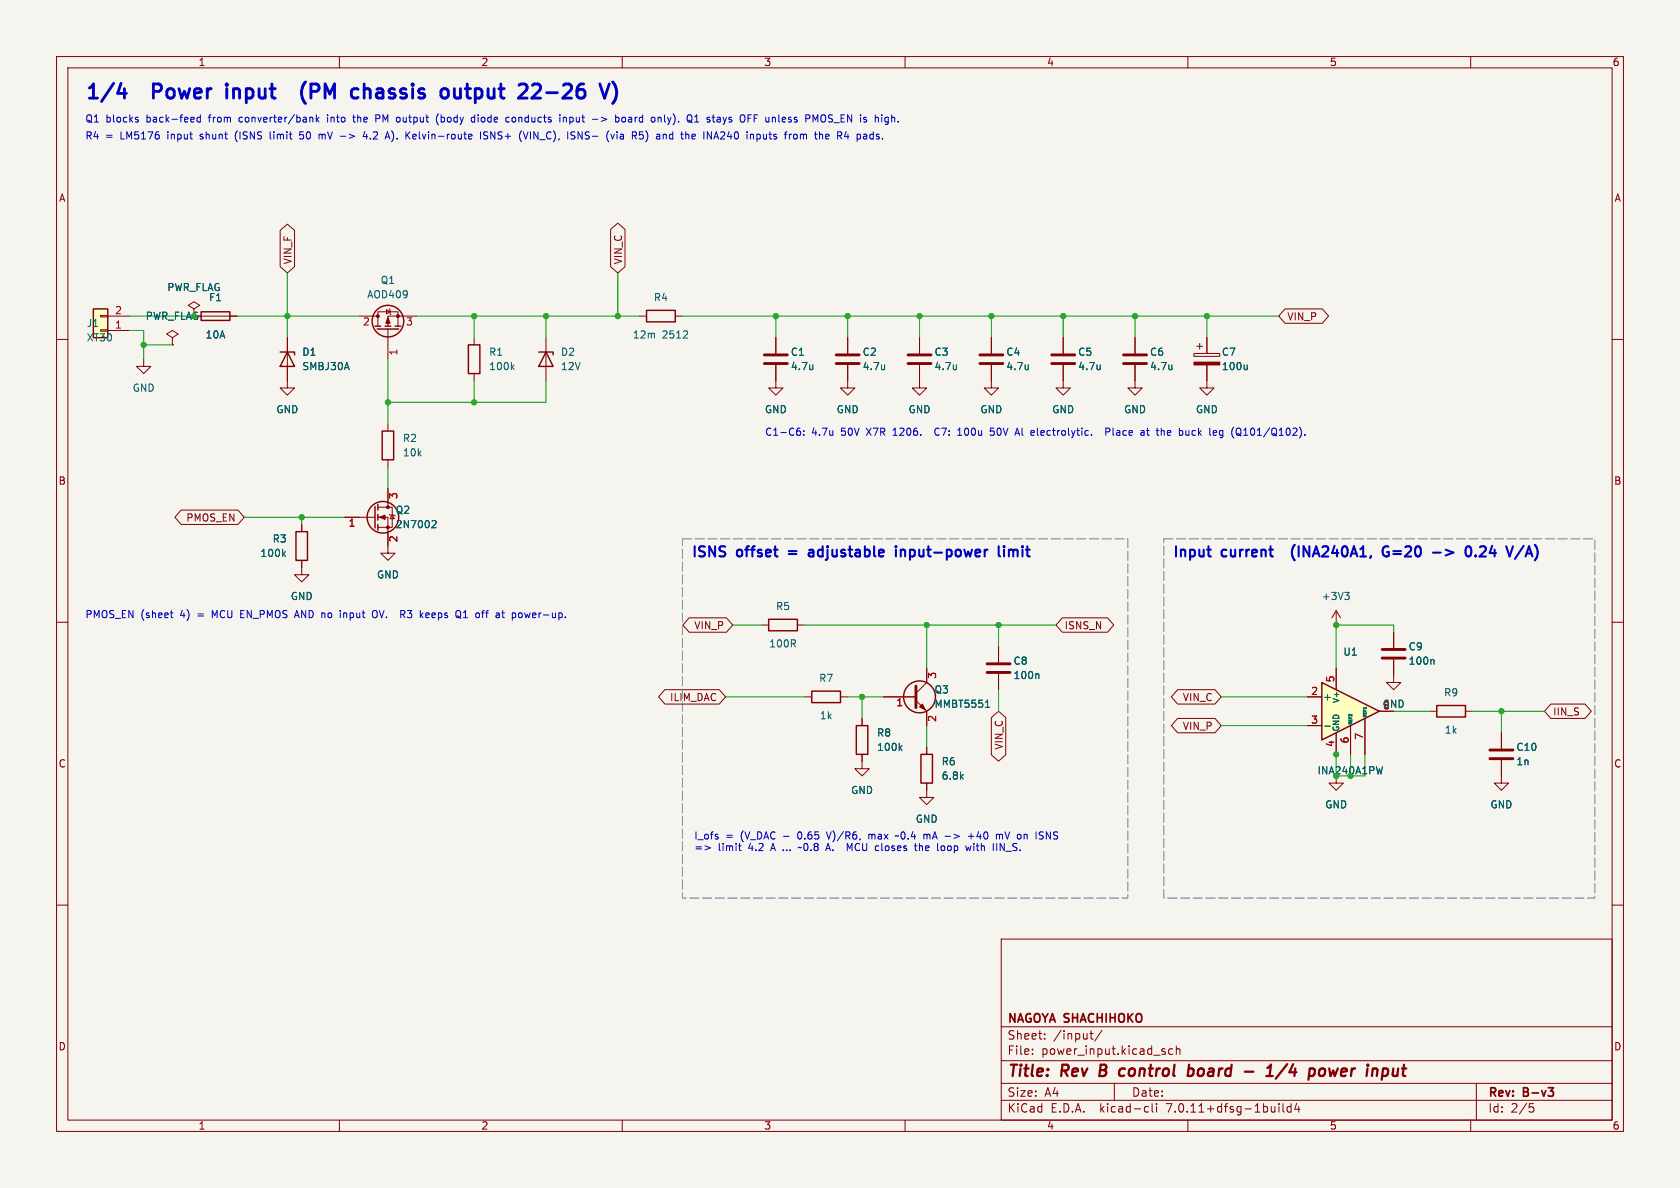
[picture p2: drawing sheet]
<svg xmlns="http://www.w3.org/2000/svg" width="297mm" height="210mm" viewBox="0 0 297 210" stroke-linecap="round" stroke-linejoin="round" font-family="sans-serif">
<path d="M0 0h297v210h-297z" fill="#f5f4ef" stroke="#f5f4ef" stroke-width=".18"/>
<g fill="none" stroke="#840000" stroke-width=".18">
<path d="M10 10h277v190h-277zM12 12h273v186h-273zM60 10v2M110 10v2M160 10v2M210 10v2M260 10v2M10 60h2M96.5 59.7v7.6M113 55.9h1.3M119.4 55.9h1.2M137.2 59.7v2.8"/>
<path d="M149.9 59.7v2.8M162.6 59.7v2.8M175.3 59.7v2.8M188 59.7v2.8M200.7 59.7v2.8M213.4 59.7v2.8M285 60h2M137.2 64.5v4.1h1.2l-1.2 1.3-1.3-1.3h1.3M149.9 64.5v4.1h1.2l-1.2 1.3-1.3-1.3h1.3M162.6 64.5v4.1h1.2l-1.2 1.3-1.3-1.3h1.3M175.3 64.5v4.1h1.2l-1.2 1.3-1.3-1.3h1.3M188 64.5v4.1h1.2l-1.2 1.3-1.3-1.3h1.3"/>
<path d="M200.7 64.5v4.1h1.2l-1.2 1.3-1.3-1.3h1.3M211.1 62.5h4.5v.5h-4.5zM211.6 61.2h1M212.1 60.7v1M213.4 64.5v4.1h1.2l-1.2 1.3-1.3-1.3h1.3M10 110h2M176.5 114.3v2.8M176.5 119.1v2.8M236.2 108l-.7 1.2M236.2 108v2.5M236.2 108l.8 1.2M246.4 111.8v2.8"/>
<path d="M246.4 116.6v2.8M285 110h2M152.4 127v1.3M152.4 133.4v1.2M163.8 139.7v1.3h1.3l-1.3 1.2-1.2-1.2h1.2M252.7 125.7h1.3M259.1 125.7h1.2M265.4 129.5v2.8M265.4 134.4v2.8M10 160h2M285 160h2M177 166h108v32h-108z"/>
<path d="M60 198v2M110 198v2M160 198v2M177 194.5h108M177 191.5h108M177 187.5h108M177 181.5h108M182.5 186.3v.1M182.5 185.5v.1M184.7 183.6v.1M184.7 182.8v.1M192.7 182.7h.5"/>
<path d="M192.9 182.2v1.3l.3 .2M194.8 182.1l-1.3 2M197 191.5v3M202.6 195.6l.4 .1M203 196.5l-.4 .1M203.7 195.1v1.3l.2 .2M204.5 195.1v.1M204.5 195.6v1M205.8 185.9l.2 .2-.2 .3M205.8 185.4l.2 .1M207.3 185.5l-.4-.1-.3 .3v.4l.1 .2h.6M208 185.5l.2-.1 .3 .1 .1 .9"/>
<path d="M208 184.9v1.5M210 198v2M226.1 195.1v.1M226.1 195.6v1M226.8 195.1v1.3l.2 .2M228.2 195.7l-.4-.1-.3 .3v.4l.2 .2h.5M228.2 195.1v1.5M229.2 195l-.3 1.1h.9M229.6 195.6v1M260 198v2M261 191.5v6.5M270.4 195.1h.7"/>
<path d="M270.5 195.7h.4l.3 .3-.2 .5-.5 .1"/>
</g>
<path d="M273.7 192.3h.9l-.5 .6M274.6 193v.6" fill="none" stroke="#840000" stroke-width=".3"/>
<g fill="none" stroke="#840000" stroke-width=".4">
<path d="M194.6 188.2l-.3 2h.8M198.1 189l.2-.1 .6 .1M198.7 190.1l-.5 .1M210.1 189l.2-.1 .6 .1 .1 .3v.5a.66 .66 0 0 1-.8 .4M210.2 188.2l-.2 2M220.1 189.4h1.5M224.1 188.8l.6-.6-.3 2M227.6 188.1l-2.1 2.6M233.3 189.1a.52 .52 0 0 1 .6-.2 .52 .52 0 0 1 .4 .4l-.1 .5a.55 .55 0 0 1-.5 .4 .55 .55 0 0 1-.5-.4zM235 188.9l.2 1.3 .5-.9M241.8 188.2l-.1 .1 .1 .1M241.8 188.2l.1 .1-.1 .1"/>
<path d="M241.8 188.2v.2M246.3 188.9l-.1 1 .1 .2 .4 .1"/>
</g>
<g fill="none" stroke="#840000" stroke-width=".51">
<path d="M135.1 64.3h4.1M135.1 62.7h4.1M147.8 64.3h4.1M147.8 62.7h4.1M160.5 64.3h4.1M160.5 62.7h4.1M173.2 64.3h4.1M173.2 62.7h4.1M185.9 64.3h4.1M185.9 62.7h4.1M198.6 64.3h4.1M198.6 62.7h4.1"/>
<path d="M174.5 118.9h4.1M174.5 117.3h4.1M244.3 116.3h4.1M244.3 114.8h4.1M263.4 134.1h4.1M263.4 132.6h4.1"/>
</g>
<g fill="none" stroke="#006464" stroke-width=".18">
<path d="M120.8 59.8h.8M121.5 58.6v.4M143.7 64.5v.8M143.7 65.2l-.1 .1M156.4 64.5v.8M156.4 65.2l-.1 .1M169.1 64.5v.8M169.1 65.2l-.1 .1M181.8 64.5v.8M181.8 65.2l-.1 .1M194.5 64.5v.8M194.5 65.2l-.1 .1"/>
<path d="M207.2 64.5v.8M207.2 65.2l-.1 .1M220.5 64.5v.8M220.5 65.2l-.2 .1M183.5 119.1l.2 .2v.7M237.7 104.7h.8l-.4 .5M238.3 105.2l.2 .2v.3l-.2 .3M253.3 116.6l.2 .2v.6M159.1 132.2l.4 .5M159.5 131.8l-.5 .5"/>
</g>
<path d="M114.3 54.9h5.1v2h-5.1zM95.2 62.2h2.6v.5M96.5 62.2l1.3 2.6h-2.6zM151.4 128.3h2v5.1h-2zM254 124.7h5.1v2h-5.1z" fill="none" stroke="#840000" stroke-width=".25"/>
<path d="M211.1 64h4.5v.5h-4.5z" fill="#840000" stroke="#840000" stroke-width=".18"/>
<path d="M233.7 120.7l10.1 5-10.1 5.1z" fill="#ffffc2"/>
<g fill="none" stroke="#840000" stroke-width=".25">
<path d="M16.5 54.6h2.5v5.1h-2.5zM35.6 55.1h5v1.5h-5zM66.3 57.7h1M66.7 58.2h3.8M68.1 57.7h1M69.8 57.7h1.1M49.5 62.2h2.6v.5M50.8 62.2l1.3 2.6h-2.6zM67.6 76.2h2v5.1h-2zM82.8 61h2v5h-2zM52.3 94h2.1v5.1h-2.1zM66.3 89.5v3.8"/>
<path d="M66.8 89.2v1M66.8 90.9v1M66.8 92.7v1M135.9 109.5h5.1v2h-5.1zM143.5 122.2h5.1v2h-5.1zM162.8 133.4h2v5h-2zM233.7 120.7l10.1 5-10.1 5.1z"/>
<circle cx="68.6" cy="56.8" r="2.79"/>
<circle cx="67.7" cy="91.4" r="2.79"/>
<circle cx="162.6" cy="123.2" r="2.82"/>
</g>
<g fill="none" stroke="#840000" stroke-width=".18">
<path d="M17.8 55.8h1.2v.2h-1.2zM17.8 58.3h1.2v.2h-1.2zM19 58.4h3.9M19 55.9h3.9M30.5 59.7l1-.6-1-.7-1 .7 1 .6v1.3M34.3 54.6l1-.6-1-.7-1 .7 1 .6v1.3M35.6 55.9h6.3M49.5 40.7l1.3-1.1 1.3 1.1v6.4l-1.3 1.2-1.3-1.2zM50.8 59.7v8.9h1.3l-1.3 1.3-1.3-1.3h1.3M63.5 55.9h3.3M66.8 57.7v-2.6h3.6v2.6M68.3 54.7l.7 .4-.7 .4z"/>
<path d="M68.6 58.2v5.3M68.8 54.6l.2 .1v.8l.1 .1M73.7 55.9h-5.1v1.8M83.8 59.7v1.3M107.9 40.6l1.3-1.2 1.3 1.2v6.5l-1.3 1.2-1.3-1.2zM137.2 59.7v2.8M149.9 59.7v2.8M162.6 59.7v2.8M175.3 59.7v2.8M188 59.7v2.8M200.7 59.7v2.8M213.4 59.7v2.8"/>
<path d="M227.2 54.6h6.6l1.1 1.3-1.1 1.3h-6.6l-1.1-1.3zM25.4 63.5v1.3h1.3l-1.3 1.2-1.3-1.2h1.3M30.5 61h.1M68.6 74.9v1.3M83.8 66v1.3M137.2 64.5v2.8M149.9 64.5v2.8M162.6 64.5v2.8M175.3 64.5v2.8M188 64.5v2.8M200.7 64.5v2.8M213.4 64.5v2.8"/>
<path d="M32 90.2h10.1l1.1 1.2-1.1 1.3h-10.1l-1.1-1.3zM53.3 99.1v2.5h1.3l-1.3 1.3-1.2-1.3h1.2M53.3 92.7v1.3M61 91.4h5.3M66.8 91.4h1.8v6.4h1.2l-1.2 1.3-1.3-1.3h1.3M66.8 89.7h2.5v3.5h-2.5M68.6 81.3v1.3M68.6 86.4v3.3M68.8 90.9l.2 .2h.7l.1 .1M69.3 91.1l.4 .6h-.7zM121.8 109.2h6.6l1.1 1.3-1.1 1.3h-6.6l-1.1-1.3zM134.6 110.5h1.3"/>
<path d="M141 110.5h1.2M163.8 118.1v2.6l-1.9 1.9M176.5 114.3v2.8M176.5 119.1v2.8M187.8 109.2h8l1.1 1.3-1.1 1.3h-8l-1.1-1.3zM236.2 118.1v3.8M246.4 116.6v4.1h1.2l-1.2 1.2-1.3-1.2h1.3M246.4 111.8v2.8M117.5 121.9h9.7l1.1 1.3-1.1 1.3h-9.7l-1.1-1.3zM142.2 123.2h1.3M148.6 123.2h1.3M152.4 133.4v2.5h1.3l-1.3 1.3-1.3-1.3h1.3"/>
<path d="M152.4 127v1.3M156.2 123.2h5.7M161.9 123.8l1.9 1.9v2.6M163.8 132.1v1.3M163.8 138.4v1.3M175.3 126.8l1.2-1.1 1.3 1.1v6.6l-1.3 1.1-1.2-1.1zM208.2 127h6.6l1.1 1.3-1.1 1.2h-6.6l-1.1-1.2zM208.2 121.9h6.6l1.1 1.3-1.1 1.3h-6.6l-1.1-1.3zM231.1 123.2h2.6M231.1 128.3h2.6M236.2 137.2v1.2h1.3l-1.3 1.3-1.3-1.3h1.3M236.2 129.5v3.9"/>
<path d="M238.8 128.3v5.1M241.3 127v6.4M265.4 134.4v4h1.3l-1.3 1.3-1.2-1.3h1.2M265.4 129.5v2.8M274.2 124.5h6l1.1 1.2-1.1 1.3h-6l-1.2-1.3z"/>
</g>
<g fill="none" stroke="#006464" stroke-width=".18">
<path d="M90.5 64.9l.4 .4M90.9 64.5l-.5 .5M143.7 64.5v.8M143.7 65.2l-.1 .1M156.4 64.5v.8M156.4 65.2l-.1 .1M169.1 64.5v.8M169.1 65.2l-.1 .1M181.8 64.5v.8M181.8 65.2l-.1 .1M194.5 64.5v.8M194.5 65.2l-.1 .1"/>
<path d="M207.2 64.5v.8M207.2 65.2l-.1 .1M220.5 64.5v.8M220.5 65.2l-.2 .1M50.1 97.9l.3 .5M50.4 97.5l-.4 .5M76.6 92l.4 .1 .1 .3-.8 .9h.8M183.5 119.1l.2 .2v.7M253.3 116.6l.2 .2v.6M159.1 132.2l.4 .5M159.5 131.8l-.5 .5M174.2 125h.7"/>
<path d="M174.5 124l.1-.2v1.2M234.2 128.4h1M244.4 135.5l-.3 1.3"/>
</g>
<path d="M161.9 121.3v3.8" fill="none" stroke="#840000" stroke-width=".51"/>
<g fill="#840000" stroke="#840000" stroke-width=".18">
<path d="M162.6 125l.5-.5 .5 1z"/>
<path d="M68.6 56.1l.4 1.1h-.8z"/>
<path d="M67.1 91.4l1-.3v.7z"/>
<circle cx="70.4" cy="55.9" r=".25"/>
<circle cx="66.8" cy="55.9" r=".25"/>
<circle cx="68.6" cy="93.2" r=".25"/>
<circle cx="68.6" cy="89.7" r=".25"/>
</g>
<path d="M16.5 54.6h2.5v5.1h-2.5z" fill="#ffffc2" stroke="#ffffc2" stroke-width=".18"/>
<g fill="none" stroke="#0000c2" stroke-width=".18">
<path d="M24.1 21.1l.3 .1 .1 .2-.2 .2h-.2M24.1 20.7l.3 .1M34.3 20.8v.2l-.6 .1M35.4 20.8l-.3-.1-.3 .3 .1 .5h.5M35.4 20.3v1.3M41.7 23.5l-.1 .5 .1 .7M47.8 23.3v1.1l.1 .2M53 24.5l.1 .1 .5-.1M53.6 23.3h-.6v.6l.1-.1h.5M55 20.7l.3 .2v.7M55.9 20.3v1.3M56 21.1l.4 .5"/>
<path d="M56.4 20.7l-.5 .5M56.5 23.8l.3-.1 .1 .2M56.9 23.9v.7M57.1 23.7l-.2 .2M57.9 20.7v.9M60.2 24.1h.9M62.3 20.7h.5M62.5 20.3v1.1l.3 .2M64.5 23.2l-.3 .9h.8M64.8 23.7v.9M67 20.4l-.6-.1v1.3M67 20.9l-.6 .1"/>
<path d="M68.5 23.3l.4 1.3M69.2 23.1l.3 .6M69.5 24.5l-.3 .6M70.5 20.7l.2 .3v.3l-.2 .3M73.4 23.7h-.2l-.2 .2v.6l.4 .1M73.6 24l-.6 .1M77.5 20.1a1.46 1.46 0 0 0 0 2M78 20.3v1.3M78 21.5l.1 .1M78.1 20.7l-.1 .1M83.6 20.7l.3 .1M83.9 21.5l-.3 .1"/>
<path d="M83.9 20.3v1.3M84.9 23.3v1.3M86.2 23.4l-.5-.1-.2 .2 .1 .3 .6 .3v.4l-.2 .1-.5-.1M89.7 20.7l.3 .1M90 21.5l-.3 .1M90.9 20.7l-.3 .1-.1 .2 .1 .5 .3 .1M92.5 23.3l.4 1.3 .5-1.3M93.8 23.3v1.3M99 20.3v.1M99 20.7v.9M99.6 20.8l.2-.1 .3 .1v.8M99.6 20.7v.9"/>
<path d="M101.5 23.3l.1 .1M101.6 24.1v.4M102.2 24.6v-1.3l.7 1.3M104.7 21.1h1M106.3 20.7l1 .4-1 .4M108 23.7l.3 .9 .3-.9M108.8 20.3v1.3M109 20.7l.3 .1 .1 .2v.5l-.4 .1M109.1 23.3v.1M109.1 23.7v.9M110 20.8l.3-.1 .3 .3v.3l-.3 .3-.3-.1-.1-.2zM113.1 23.3h.6"/>
<path d="M113.5 23.8l.2 .2v.3l-.2 .3M114.2 23.1l.2 .4M114.4 24.7l-.2 .4M116.3 20.8l.2-.1 .3 .1 .1 .8M116.3 20.7v.9M118.8 23.7l-.3 .1-.2 .2 .1 .5 .4 .1M122.7 23.7l.2 .3-.6 .1M122.8 21.6h.7M122.8 20.7l.4-.4v1.3M122.9 24.5l-.2 .1M126.6 23.3l.4 1.3M126.9 20.7l.4 .1v.8"/>
<path d="M127.3 21.5l-.4 .1M127.3 21l-.4 .1M127.9 23.3l-.5 .1M128.1 23.8l-.8 .8h.8M132.2 20.3h.6M133.3 20.9h.5M133.9 20.3h-.6v1.3M135 23.7v.8h.4M141.5 23.8l.4-.1 .1 .2M141.5 23.7v.9M142 23.9v.7M142.4 23.7l-.4 .2"/>
<path d="M144.2 21.2l.4-.9v1.3M145.7 20.3a.43 .43 0 0 0-.6 .4v.4a.43 .43 0 0 0 .6 .5M151.5 23.8l.4-.1 .2 .3M151.5 23.7v1.3M152.1 24.3l-.2 .3-.4-.1M155.3 24.1l.2 .2-.2 .3M155.3 23.7l.1 .1M157.8 20.7l.4 .2v.7M141.1 76.2h.2l.2 .2v.4l-.4 .2M141.2 75.7h.2M142.1 76.8v.2M142.1 76.2v.1"/>
<path d="M157.9 77h.7M158 76h-.1M165.7 75.7a.68 .68 0 0 0-.4 .6 .68 .68 0 0 0 .4 .7M169.3 77h.7M169.3 76l.4-.3v1.3M175.7 75.7h-.6v.6l.4-.1 .3 .2M175.8 76.7l-.3 .3-.4-.2M179.5 76.6h.6M179.8 75.7l.5 1.3M195.5 76.3h.6l.1-.2v-.3l-.7-.1v1.3M196.8 75.7v1.1l.1 .2M202.7 76.1h.5"/>
<path d="M202.9 75.7v1.1l.3 .2M206.4 76.2v.7M207 76.4l-.6 .1M210.2 76.1v.9M210.2 76.8l-.2 .2M216.2 76.2l-.4-.1-.2 .2 .1 .6h.5M216.2 76.1v1l-.3 .3-.3-.1M219.9 77h.7M219.9 76l.3-.3v1.3M30.1 108.3h.5M30.3 109.1l.3 .1M60.8 108.3v.9"/>
<path d="M60.9 108.3l-.1 .2M66 108l.1-.1a.43 .43 0 0 1 .6 .4v.5a.42 .42 0 0 1-.4 .4 .42 .42 0 0 1-.5-.4v-.5zM70.9 108.6l.6-.1 .1-.2-.1-.3-.6-.1v1.3M71.2 108.6l.4 .6M72 109.1l.6 .1M72 107.9h.8M75.5 108.3h.2l.2 .2M75.8 109.1l-.3 .1M75.9 108.6l-.6 .2M81.9 109.2h.8M81.9 108.3l.4-.4v1.3M85.1 108.3h.5"/>
<path d="M85.5 107.9h.1M85.9 108.3h.4M86.1 108l-.1 1.2M88.7 108.3h.5M89.1 109.2h.1M92.8 108.3l.2 .9M124.6 149.5l1 .4-1 .3M130.7 149.1v1.1l.3 .2M141.1 149.9l.2-.1 .2 .1M146.1 147.1l.4 1.2M146.1 150h.6M146.4 149.1l-.4 1.3"/>
<path d="M150.6 149.1l-.4 .9-.4-.9v1.3M153.6 147.5v.8M154 147.5l-.4 .1M158.9 147.7l-.2 .1h-.4M161.6 149.5h.5M161.8 149.1v1.1l.3 .2M162.5 149.1v1.3M162.9 149.5l-.4 .1M163.4 147.5h.3l.2 .2M163.9 147.7v.6M164.1 147.5l-.2 .2M166.4 149.6l.4-.1 .2 .3-.1 .5-.3 .1-.2-.2"/>
<path d="M167.1 147.8h.9M171.2 147.8h1M171.7 149.5l-.3 .9M171.7 147.4v.9M172.2 149.1v.1M172.2 149.5v.9M176.3 147.5l.4 .2M176.7 147.7l.2-.2h.3v.8M176.7 147.7v.6M176.8 150.4v-1.3l.7 1.3M181.4 147.5h-.3M183.2 147.1v1.2"/>
<path d="M184.4 147.8v.4M184.4 147.1h-.4l-.2 .1"/>
</g>
<g fill="none" stroke="#0000c2" stroke-width=".5">
<path d="M16.3 15.2l.2-.4v2.5M20.1 14.7l-2.2 3.2M21.4 14.7l-.6 1.8h1.6M22 15.7v1.6M27.1 16.2h1M28.4 15.1l-.3-.3h-1v2.5M40.1 14.8v.3M40.1 15.7v1.6M40.1 14.8l-.1 .2 .1 .1M40.1 14.8l.1 .2-.1 .1M48.1 14.8v2.2M54 14.5a2.87 2.87 0 0 0 0 3.8"/>
<path d="M56.4 15.3l-.5-.5h-.9v2.5M56.4 15.7l-.5 .5h-.9M57.5 17.3v-2.5l.8 1.8 .8-1.8v2.5M64.4 14.8v2.5M64.7 15.7h.4l.3 .3v1.3M72.9 14.8l-.1 .2 .1 .1M72.9 14.8l.2 .2-.2 .1M72.9 14.8v.3M81.4 15.7v1.6M81.4 17.1l-.4 .2M82.2 15.7h1M82.6 14.8v2.2l.1 .2 .5 .1"/>
<path d="M88.5 14.8v2.2M91.8 15.1l.3-.3h.6l.5 .5M94.1 15.1l.4-.3h.6l.5 .5M96.6 16.4h1.9M99.6 15.1l.4-.3h.6l.3 .3M103.2 14.8h-.5l-.3 .3M106 14.8l.9 2.5 .8-2.5M108.3 14.5l.5 .7M108.9 15.6l.1 .6-.1 1"/>
</g>
<g fill="none" stroke="#0000c2" stroke-width=".36">
<path d="M122.8 96.6v1.8M124.6 96.7l-.7-.1-.2 .1M126.4 96.6v1.8l-1-1.8v1.8M128.2 96.7l-.7-.1-.2 .1M132.4 96.6l-.3 .1-.1 .1M133.4 96.6l-.3 .1-.1 .1M137 96.6v1.5M139.4 97.4h1.4M139.4 97.9h1.4M143 97.3l.6-.1 .2 .2M143.8 97.6l-.6 .1a.35 .35 0 0 0-.3 .3 .35 .35 0 0 0 .3 .4l.6-.1M145.4 96.6v1.8"/>
<path d="M146.3 96.6v.1M150.2 96.6v1.5M152.9 96.6v1.8M154.5 96.6v1.5M158.4 96.6v.1M158.4 97.2v1.2M159.2 97.2v1.2M159.9 97.3a.49 .49 0 0 0-.7 0M164.1 96.6v1.5M176.6 96.6v1.5l.2 .3M177.5 96.6v.1M177.5 97.2v1.2"/>
<path d="M178.4 97.2v1.2M178.9 97.2l-.5 .1M180.8 96.6v.1M181.6 96.6v1.5M207.9 96.6v1.8M213.6 96.6v1.5M224.6 96.6v1.5M228.9 96.3a2.06 2.06 0 0 0 0 2.8M229.6 96.6v1.8M231.5 96.6v1.8l-1.1-1.8v1.8M232.1 98.4l.6-1.8 .6 1.8M233.8 96.7l.2-.1h.5l.2 .1"/>
<path d="M235.9 96.5l-.4 1.3M237.4 96.7a.42 .42 0 0 1 .7 0M238.8 98.4l.6-1.8 .6 1.8M240.8 96.8l.2-.2v1.8M245.4 96.7a.83 .83 0 0 0-.9 .2 .83 .83 0 0 0 0 1 .62 .62 0 0 0 1 .3v-.6h-.3M248.4 96.7l.3-.1h.4l.3 .1M250.3 96.7a.42 .42 0 0 1 .7 0M253.3 97.7h1.4M255.6 97.2l1.3 .5M259.1 97.3a.65 .65 0 0 1 .4-.7h.2a1.13 1.13 0 0 1 0 1.8l-.4-.1M260.9 98.2v.2M261.6 96.7l.3-.1h.4l.3 .1"/>
<path d="M262.6 97.3l-1 1.1h1.1M263.8 96.5l-.4 1.3M266.3 96.6l.6 1.8 .6-1.8M269.4 96.5l-1.6 2.3M269.7 98.4l.6-1.8 .6 1.8M269.9 97.9h.8M271.3 96.3l.4 .5"/>
</g>
<path d="M120.6 95.3h78.8v63.5h-78.8v-63.5M205.7 95.3h76.2v63.5h-76.2v-63.5" fill="none" stroke="#787878" stroke-width=".18" stroke-dasharray="1.6 .6"/>
<g fill="none" stroke="#009600" stroke-width=".18">
<path d="M22.9 55.9h11.4M22.9 58.4h2.5v5.1M41.9 55.9h21.6M50.8 48.3v11.4M73.7 55.9h39.3M83.8 55.9v3.8M96.5 55.9v3.8M109.2 48.3v7.6M120.6 55.9h105.5M137.2 55.9v3.8M149.9 55.9v3.8M162.6 55.9v3.8"/>
<path d="M175.3 55.9v3.8M188 55.9v3.8M200.7 55.9v3.8M213.4 55.9v3.8M25.4 61h5.1M68.6 63.5v11.4M83.8 67.3v3.8M96.5 67.3v3.8h-27.9M43.2 91.4h17.8M53.3 91.4v1.3M68.6 82.6v3.8M129.5 110.5h5.1"/>
<path d="M142.2 110.5h44.5M163.8 110.5v7.6M176.5 110.5v3.8M246.4 111.8v-1.3h-10.2v7.6M128.3 123.2h13.9M149.9 123.2h6.3M152.4 123.2v3.8M163.8 128.3v3.8M176.5 121.9v3.8M215.9 123.2h15.2M215.9 128.3h15.2M236.2 133.4v3.8"/>
<path d="M238.8 133.4v3.8M241.3 133.4v3.8M246.4 125.7h6.3M260.3 125.7h12.7M265.4 125.7v3.8"/>
</g>
<g fill="#009600" stroke="#009600" stroke-width=".18">
<circle cx="25.4" cy="61" r=".46"/>
<circle cx="53.3" cy="91.4" r=".46"/>
<circle cx="50.8" cy="55.9" r=".46"/>
<circle cx="68.6" cy="71.1" r=".46"/>
<circle cx="162.6" cy="55.9" r=".46"/>
<circle cx="175.3" cy="55.9" r=".46"/>
<circle cx="149.9" cy="55.9" r=".46"/>
<circle cx="137.2" cy="55.9" r=".46"/>
<circle cx="188" cy="55.9" r=".46"/>
<circle cx="200.7" cy="55.9" r=".46"/>
<circle cx="236.2" cy="133.4" r=".46"/>
<circle cx="265.4" cy="125.7" r=".46"/>
<circle cx="213.4" cy="55.9" r=".46"/>
<circle cx="236.2" cy="110.5" r=".46"/>
<circle cx="96.5" cy="55.9" r=".46"/>
<circle cx="83.8" cy="55.9" r=".46"/>
<circle cx="109.2" cy="55.9" r=".46"/>
<circle cx="83.8" cy="71.1" r=".46"/>
<circle cx="163.8" cy="110.5" r=".46"/>
<circle cx="152.4" cy="123.2" r=".46"/>
<circle cx="176.5" cy="110.5" r=".46"/>
</g>
<g font-size="3.5" fill="#0000c2">
<text x="15" y="18.8">1/4</text>
<text x="28.2" y="18.8">Power</text>
<text x="42.2" y="18.8">input</text>
<text x="57.4" y="18.8">(PM</text>
<text x="67.3" y="18.8">chassis</text>
<text x="84.1" y="18.8">output</text>
<text x="99" y="18.8">22-26</text>
</g>
<g font-size="2.8" fill="#840000">
<text x="178" y="190.9">Title:</text>
<text x="187.7" y="190.9">Rev</text>
<text x="195.2" y="190.9">B</text>
<text x="199.5" y="190.9">control</text>
<text x="212.4" y="190.9">board</text>
<text x="223.2" y="190.9">-</text>
<text x="228" y="190.9">1/4</text>
<text x="236.3" y="190.9">power</text>
<text x="247.3" y="190.9">input</text>
</g>
<g font-size="2.5" fill="#0000c2">
<text x="122.2" y="99.4">ISNS</text>
<text x="130.4" y="99.4">offset</text>
<text x="144.5" y="99.4">adjustable</text>
<text x="160.6" y="99.4">input-power</text>
<text x="179.5" y="99.4">limit</text>
<text x="207.2" y="99.4">Input</text>
<text x="216.1" y="99.4">current</text>
<text x="229.9" y="99.4">(INA240A1,</text>
<text x="246.7" y="99.4">G=20</text>
<text x="256.3" y="99.4">-&gt;</text>
<text x="262.8" y="99.4">0.24</text>
<text x="270.9" y="99.4">V/A)</text>
</g>
<g font-size="2.1" fill="#840000">
<text x="178" y="184">Sheet:</text>
<text x="178" y="181.2">NAGOYA SHACHIHOKO</text>
<text x="186.2" y="184">/input/</text>
<text x="178" y="186.7">File:</text>
<text x="184.1" y="186.7">power_input.kicad_sch</text>
<text x="178" y="196.9">KiCad</text>
<text x="178" y="194.1">Size:</text>
<text x="184.7" y="194.1">A4</text>
<text x="185.7" y="196.9">E.D.A.</text>
<text x="194.6" y="196.9">kicad-cli</text>
<text x="200" y="194.1">Date:</text>
<text x="206.5" y="196.9">7.0.11+dfsg-1build4</text>
<text x="263" y="194.3">Rev:</text>
<text x="263" y="196.9">Id:</text>
<text x="267.1" y="196.9">2/5</text>
<text x="269.4" y="194.3">B-v3</text>
</g>
<g font-size="1.8" fill="#840000">
<text x="35" y="11.9">1</text>
<text x="85" y="11.9">2</text>
<text x="135" y="11.9">3</text>
<text x="185" y="11.9">4</text>
<text x="235" y="11.9">5</text>
<text x="285" y="11.9">6</text>
<text x="10.3" y="35.9">A</text>
<text x="285.3" y="35.9">A</text>
<text x="51.8" y="46.8" transform="rotate(-90 51.8 46.8)">VIN_F</text>
<text x="110.2" y="46.8" transform="rotate(-90 110.2 46.8)">VIN_C</text>
<text x="227.5" y="56.8">VIN_P</text>
<text x="10.3" y="85.9">B</text>
<text x="285.3" y="85.9">B</text>
<text x="32.8" y="92.4">PMOS_EN</text>
<text x="122.6" y="111.4">VIN_P</text>
<text x="188.1" y="111.4">ISNS_N</text>
<text x="118.4" y="124.1">ILIM_DAC</text>
<text x="209" y="124.1">VIN_C</text>
<text x="209" y="129.2">VIN_P</text>
<text x="274.5" y="126.7">IIN_S</text>
<text x="10.3" y="135.9">C</text>
<text x="177.5" y="132.6" transform="rotate(-90 177.5 132.6)">VIN_C</text>
<text x="285.3" y="135.9">C</text>
<text x="10.3" y="185.9">D</text>
<text x="285.3" y="185.9">D</text>
<text x="35" y="199.9">1</text>
<text x="85" y="199.9">2</text>
<text x="135" y="199.9">3</text>
<text x="185" y="199.9">4</text>
<text x="235" y="199.9">5</text>
<text x="285" y="199.9">6</text>
</g>
<g font-size="1.8" fill="#0000c2">
<text x="15" y="22">Q1</text>
<text x="18.7" y="22">blocks</text>
<text x="26" y="22">back-feed</text>
<text x="37.2" y="22">from</text>
<text x="42.7" y="22">converter/bank</text>
<text x="58.5" y="22">into</text>
<text x="63.3" y="22">the</text>
<text x="67.5" y="22">PM</text>
<text x="71.4" y="22">output</text>
<text x="78.6" y="22">(body</text>
<text x="85" y="22">diode</text>
<text x="91.3" y="22">conducts</text>
<text x="101" y="22">input</text>
<text x="107" y="22">-&gt;</text>
<text x="111.3" y="22">board</text>
<text x="117.8" y="22">only).</text>
<text x="124.4" y="22">Q1</text>
<text x="128.1" y="22">stays</text>
<text x="134.2" y="22">OFF unless</text>
<text x="146.1" y="22">PMOS_EN is</text>
<text x="158.8" y="22">high.</text>
<text x="15" y="25">R4</text>
<text x="18.7" y="25">=</text>
<text x="21.4" y="25">LM5176</text>
<text x="29.9" y="25">input</text>
<text x="35.8" y="25">shunt</text>
<text x="42.2" y="25">(ISNS</text>
<text x="48.6" y="25">limit</text>
<text x="54" y="25">50</text>
<text x="57.6" y="25">mV</text>
<text x="61.6" y="25">-&gt;</text>
<text x="65.9" y="25">4.2</text>
<text x="70.1" y="25">A).</text>
<text x="73.8" y="25">Kelvin-route</text>
<text x="87.2" y="25">ISNS+</text>
<text x="94.3" y="25">(VIN_C),</text>
<text x="103" y="25">ISNS-</text>
<text x="110.1" y="25">(via</text>
<text x="114.9" y="25">R5)</text>
<text x="119.4" y="25">and</text>
<text x="124" y="25">the</text>
<text x="128.1" y="25">INA240</text>
<text x="135.9" y="25">inputs</text>
<text x="142.9" y="25">from</text>
<text x="148.4" y="25">the</text>
<text x="152.6" y="25">R4</text>
<text x="156.2" y="25">pads.</text>
<text x="135.2" y="77.4">C1-C6:</text>
<text x="143.5" y="77.4">4.7u</text>
<text x="148.8" y="77.4">50V</text>
<text x="153.5" y="77.4">X7R</text>
<text x="158.3" y="77.4">1206.</text>
<text x="166.1" y="77.4">C7:</text>
<text x="170.4" y="77.4">100u</text>
<text x="176.3" y="77.4">50V</text>
<text x="181" y="77.4">Al</text>
<text x="183.9" y="77.4">electrolytic.</text>
<text x="197.5" y="77.4">Place</text>
<text x="204" y="77.4">at</text>
<text x="207" y="77.4">the</text>
<text x="211.1" y="77.4">buck</text>
<text x="216.7" y="77.4">leg</text>
<text x="220.8" y="77.4">(Q101/Q102).</text>
<text x="15" y="109.6">PMOS_EN (sheet</text>
<text x="32" y="109.6">4)</text>
<text x="35.2" y="109.6">=</text>
<text x="37.9" y="109.6">MCU EN_PMOS AND no</text>
<text x="61.4" y="109.6">input</text>
<text x="67.3" y="109.6">OV.</text>
<text x="72.7" y="109.6">R3</text>
<text x="76.3" y="109.6">keeps</text>
<text x="82.9" y="109.6">Q1</text>
<text x="86.6" y="109.6">off</text>
<text x="90.4" y="109.6">at</text>
<text x="93.4" y="109.6">power-up.</text>
<text x="122.6" y="148.7">I_ofs</text>
<text x="128.3" y="148.7">=</text>
<text x="131" y="148.7">(V_DAC -</text>
<text x="141.5" y="148.7">0.65</text>
<text x="146.9" y="148.7">V)/R6,</text>
<text x="154.4" y="148.7">max</text>
<text x="159.5" y="148.7">~0.4</text>
<text x="164.6" y="148.7">mA</text>
<text x="168.5" y="148.7">-&gt;</text>
<text x="172.8" y="148.7">+40</text>
<text x="178" y="148.7">mV</text>
<text x="181.9" y="148.7">on</text>
<text x="185.4" y="148.7">ISNS</text>
<text x="122.6" y="150.8">=&gt;</text>
<text x="127" y="150.8">limit</text>
<text x="132.4" y="150.8">4.2</text>
<text x="136.6" y="150.8">A ...</text>
<text x="141.9" y="150.8">~0.8</text>
<text x="147" y="150.8">A.</text>
<text x="151" y="150.8">MCU closes</text>
<text x="163.4" y="150.8">the</text>
<text x="167.6" y="150.8">loop</text>
<text x="172.9" y="150.8">with</text>
<text x="177.8" y="150.8">IIN_S.</text>
</g>
<g font-size="1.8" fill="#006464">
<text x="29.5" y="51.7">PWR_FLAG</text>
<text x="36.8" y="53.4">F1</text>
<text x="64.8" y="52.9">AOD409</text>
<text x="67.2" y="50.4">Q1</text>
<text x="115.5" y="53.4">R4</text>
<text x="15.2" y="58">J1</text>
<text x="15.2" y="60.6">XT30</text>
<text x="36.2" y="60">10A</text>
<text x="53.3" y="63.1">D1</text>
<text x="53.3" y="65.6">SMBJ30A</text>
<text x="86.4" y="63.1">R1</text>
<text x="86.4" y="65.6">100k</text>
<text x="99.1" y="63.1">D2</text>
<text x="99.1" y="65.6">12V</text>
<text x="111.8" y="60">12m</text>
<text x="117.1" y="60">2512</text>
<text x="139.7" y="63.1">C1</text>
<text x="139.7" y="65.6">4.7u</text>
<text x="152.4" y="63.1">C2</text>
<text x="152.4" y="65.6">4.7u</text>
<text x="165.1" y="63.1">C3</text>
<text x="165.1" y="65.6">4.7u</text>
<text x="177.8" y="63.1">C4</text>
<text x="177.8" y="65.6">4.7u</text>
<text x="190.5" y="63.1">C5</text>
<text x="190.5" y="65.6">4.7u</text>
<text x="203.2" y="63.1">C6</text>
<text x="203.2" y="65.6">4.7u</text>
<text x="215.9" y="63.1">C7</text>
<text x="215.9" y="65.6">100u</text>
<text x="23.4" y="69.4">GND</text>
<text x="48.8" y="73.3">GND</text>
<text x="135.1" y="73.3">GND</text>
<text x="147.8" y="73.3">GND</text>
<text x="160.5" y="73.3">GND</text>
<text x="173.2" y="73.3">GND</text>
<text x="185.9" y="73.3">GND</text>
<text x="198.6" y="73.3">GND</text>
<text x="211.3" y="73.3">GND</text>
<text x="71.1" y="78.3">R2</text>
<text x="71.1" y="80.9">10k</text>
<text x="69.9" y="91">Q2</text>
<text x="69.9" y="93.6">2N7002</text>
<text x="45.9" y="98.7">100k</text>
<text x="48.1" y="96.1">R3</text>
<text x="51.3" y="106.3">GND</text>
<text x="66.5" y="102.5">GND</text>
<text x="233.6" y="106.3">+3V3</text>
<text x="137.1" y="108.1">R5</text>
<text x="135.9" y="114.7">100R</text>
<text x="179.1" y="117.7">C8</text>
<text x="237.4" y="116.1">U1</text>
<text x="248.9" y="115.2">C9</text>
<text x="248.9" y="117.7">100n</text>
<text x="144.7" y="120.8">R7</text>
<text x="165.1" y="122.8">Q3</text>
<text x="165.1" y="125.3">MMBT5551</text>
<text x="179.1" y="120.2">100n</text>
<text x="233.8" y="124.1">+</text>
<text x="244.3" y="125.3">GND</text>
<text x="244.4" y="125.5">8</text>
<text x="255.2" y="123.3">R9</text>
<text x="144.8" y="127.4">1k</text>
<text x="154.9" y="130.4">R8</text>
<text x="255.3" y="129.9">1k</text>
<text x="154.9" y="132.9">100k</text>
<text x="166.4" y="135.5">R6</text>
<text x="268" y="132.9">C10</text>
<text x="268" y="135.5">1n</text>
<text x="150.4" y="140.6">GND</text>
<text x="166.4" y="138">6.8k</text>
<text x="234.2" y="143.1">GND</text>
<text x="263.4" y="143.1">GND</text>
<text x="161.8" y="145.6">GND</text>
</g>
<g font-size="1.8" fill="#a90000">
<text x="20.2" y="58.2">1</text>
<text x="20.2" y="55.6">2</text>
<text x="64.1" y="57.9">2</text>
<text x="71.7" y="57.9">3</text>
<text x="70.6" y="62.9" transform="rotate(-90 70.6 62.9)">1</text>
<text x="70.6" y="88.3" transform="rotate(-90 70.6 88.3)">3</text>
<text x="61.5" y="93.4">1</text>
<text x="70.6" y="96" transform="rotate(-90 70.6 96)">2</text>
<text x="158.4" y="125.2">1</text>
<text x="165.8" y="120.1" transform="rotate(-90 165.8 120.1)">3</text>
<text x="231.7" y="122.9">2</text>
<text x="236" y="120.7" transform="rotate(-90 236 120.7)">5</text>
<text x="165.8" y="127.7" transform="rotate(-90 165.8 127.7)">2</text>
<text x="231.7" y="128">3</text>
<text x="238.5" y="131.5" transform="rotate(-90 238.5 131.5)">6</text>
<text x="241" y="130.9" transform="rotate(-90 241 130.9)">7</text>
<text x="236" y="132.2" transform="rotate(-90 236 132.2)">4</text>
</g>
<g font-size="1.8" fill="#009600">
<text x="25.7" y="56.7">PWR_FLAG</text>
<text x="232.8" y="137.1">INA240A1PW</text>
</g>
<g font-size="1.4" fill="#006464">
<text x="237" y="124.4" transform="rotate(-90 237 124.4)">V+</text>
<text x="237" y="129.4" transform="rotate(-90 237 129.4)">GND</text>
</g>
<g font-size=".7" fill="#006464">
<text x="239.2" y="128.1" transform="rotate(-90 239.2 128.1)">REF2</text>
<text x="241.7" y="126.9" transform="rotate(-90 241.7 126.9)">REF1</text>
</g>
</svg>
